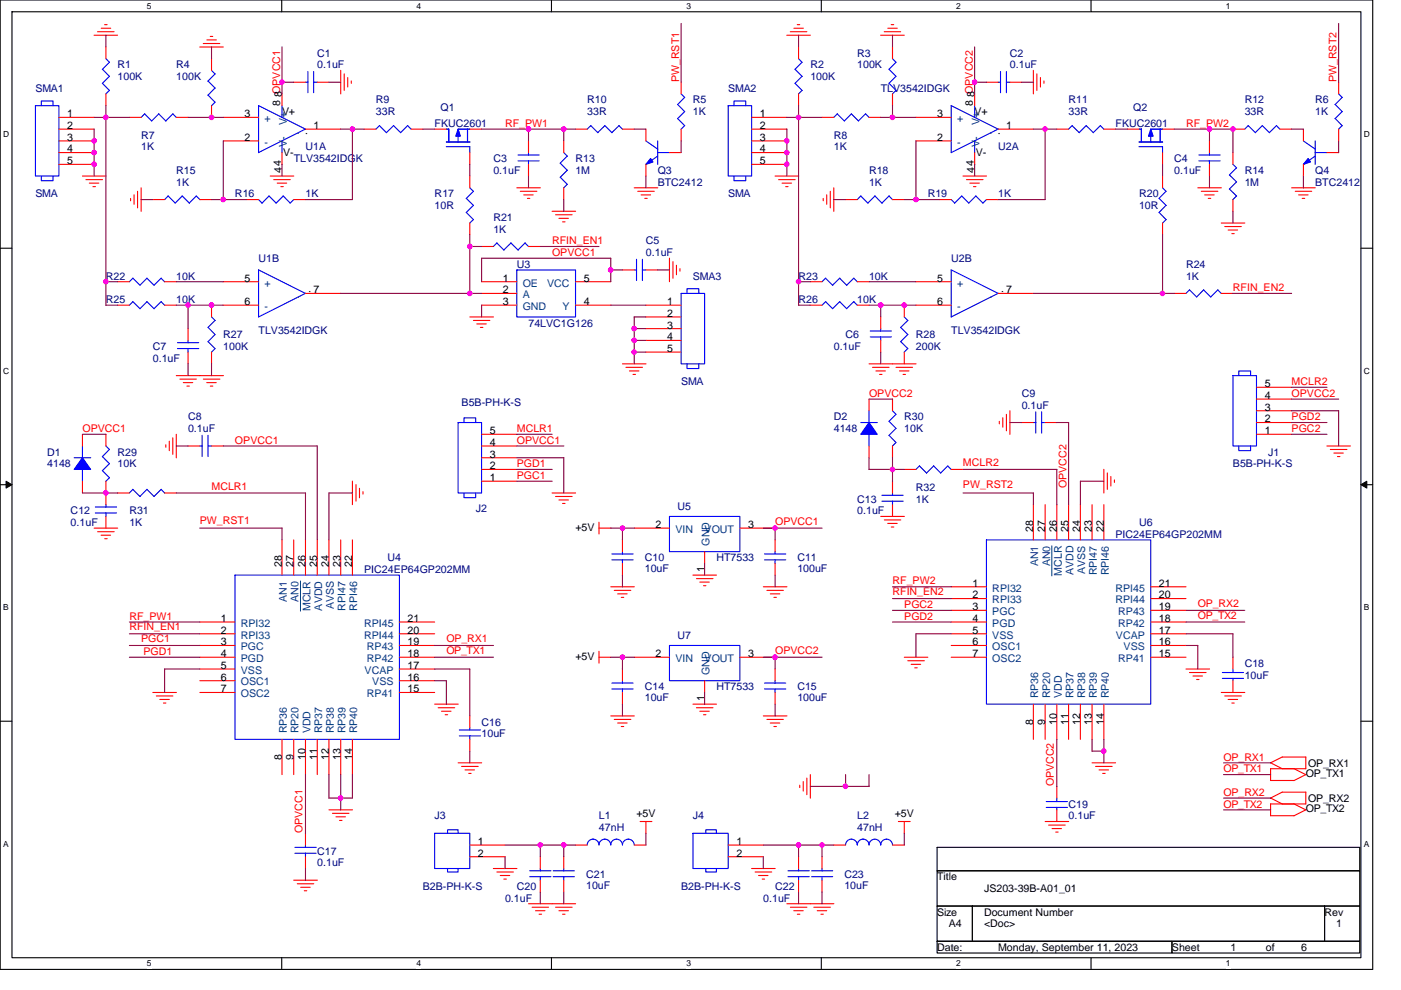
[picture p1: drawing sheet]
<svg xmlns="http://www.w3.org/2000/svg" width="297mm" height="210mm" viewBox="0 0 297 210" stroke-linecap="round" stroke-linejoin="round" font-family="sans-serif">
<path d="M0 0h291v205.6h-291zM2.5 2.5h286v200.6h-286z" fill="none" stroke="#000" stroke-width=".23"/>
<g fill="#fff">
<path d="M31.1 .3h1v1.9h-1z"/>
<path d="M31.1 203.4h1v2h-1z"/>
</g>
<path d="M59.7 0v2.5M59.7 203.1v2.5" fill="none" stroke="#000" stroke-width=".23"/>
<g fill="#fff">
<path d="M88.3 .3h1v1.9h-1z"/>
<path d="M88.3 203.4h1v2h-1z"/>
</g>
<path d="M116.9 0v2.5M116.9 203.1v2.5" fill="none" stroke="#000" stroke-width=".23"/>
<g fill="#fff">
<path d="M145.5 .3h1v1.9h-1z"/>
<path d="M145.5 203.4h1v2h-1z"/>
</g>
<path d="M174.1 0v2.5M174.1 203.1v2.5" fill="none" stroke="#000" stroke-width=".23"/>
<g fill="#fff">
<path d="M202.7 .3h1v1.9h-1z"/>
<path d="M202.7 203.4h1v2h-1z"/>
</g>
<path d="M231.3 0v2.5M231.3 203.1v2.5" fill="none" stroke="#000" stroke-width=".23"/>
<g fill="#fff">
<path d="M259.9 .3h1v1.9h-1z"/>
<path d="M259.9 203.4h1v2h-1z"/>
<path d="M.7 27.6h1.3v1.9h-1.3z"/>
<path d="M289.2 27.6h1.3v1.9h-1.3z"/>
<path d="M.7 77.7h1.3v2h-1.3z"/>
<path d="M289.2 77.7h1.3v2h-1.3z"/>
</g>
<path d="M0 52.6h2.5M288.5 52.6h2.5" fill="none" stroke="#000" stroke-width=".23"/>
<g fill="#fff">
<path d="M.7 127.9h1.2v2h-1.2z"/>
<path d="M289.2 127.9h1.2v2h-1.2z"/>
</g>
<path d="M0 102.8h2.5M288.5 102.8h2.5" fill="none" stroke="#000" stroke-width=".23"/>
<path d="M1.3 102.1l1.2 .7-1.2 .7zM288.5 102.8l1.3-.7v1.4z" fill="#000" stroke="#000" stroke-width=".21"/>
<g fill="#fff">
<path d="M.7 178h1.2v2h-1.2z"/>
<path d="M289.2 178h1.2v2h-1.2z"/>
</g>
<path d="M0 153h2.5M288.5 153h2.5M198.7 179.7h89.6v5h-89.6zM198.7 184.7h89.6v7.5h-89.6zM198.7 192.2h7.5v7.4h-7.5zM198.7 199.6h49.8v2.5h-49.8zM206.2 192.2h74.6v7.4h-74.6zM248.5 199.6h39.8v2.5h-39.8zM280.8 192.2h7.5v7.4h-7.5z" fill="none" stroke="#000" stroke-width=".23"/>
<g fill="none" stroke="#f00" stroke-width=".23">
<path d="M19.9 7.5h5M20.7 6.7h3.5M21.5 6h2M22.2 5.2h.5M22.5 10v2.4M22.5 19.9v2.5M42.4 10h4.9M43.1 9.2h3.5M43.9 8.5h2M44.6 7.7h.5M44.8 12.4v2.5M59.8 19.9v2.5"/>
<path d="M62.3 17.4h2.5M67.3 17.4h2.4M72.2 14.9v5M73 15.7v3.5M73.7 16.4v2.1M74.5 17.2v.5M144.4 17.4v2.5M166.8 7.5h5M167.6 6.7h3.5M168.3 6h2M169 5.2h.6M169.3 10v2.4"/>
<path d="M169.3 19.9v2.5M186.7 7.5h5M187.5 6.7h3.5M188.2 6h2M189 5.2h.5M189.2 10v2.4M189.2 19.9v2.5M206.6 19.9v2.5M209.1 17.4h2.5M214.1 17.4h2.5M219.1 14.9v5M219.8 15.7v3.5"/>
<path d="M220.6 16.4v2.1M221.3 17.2v.5M283.8 17.4v2.5M12.5 32.4h7.5M12.5 27.4h7.5M12.5 29.9h7.5M12.5 24.9h7.5M12.5 34.9h7.5M17.5 37.3h5M18.2 38.1h3.5M18.9 38.8h2.1M19.7 39.6h.5"/>
<path d="M27.4 24.9h2.5M29.9 39.8v5M37.4 24.9h2.5M44.8 22.4v2.5M47.3 29.9h7.5M47.3 24.9h7.5M57.3 37.3h5M58 38.1h3.5M58.8 38.8h2M59.5 39.6h.6M59.8 32.4v2.5M64.8 27.4h7.4"/>
<path d="M77.2 27.4h2.5M87.2 27.4h2.5M92.2 27.4h2.4M99.6 32.4v2.5M99.6 37.3v2.5M99.6 27.4h2.5M109.6 39.8h5M112.1 29.9v2.5M112.1 34.9v2.4M119.5 29.9v2.5M119.5 39.8v2.5M122 27.4h2.5"/>
<path d="M132 27.4h2.5M134.5 39.8h5M136.9 27.4v2.5M136.9 34.9v2.4M141.9 32.4h2.5M144.4 27.4v2.5M159.4 32.4h7.4M159.4 27.4h7.4M159.4 29.9h7.4M159.4 24.9h7.4M159.4 34.9h7.4M164.3 37.3h5"/>
<path d="M165.1 38.1h3.5M165.8 38.8h2M166.6 39.6h.5M174.3 24.9h2.5M176.8 39.8v5M184.3 24.9h2.4M194.2 29.9h7.5M194.2 24.9h7.5M204.2 37.3h5M204.9 38.1h3.5M205.6 38.8h2M206.4 39.6h.5"/>
<path d="M206.6 32.4v2.5M211.6 27.4h7.5M224.1 27.4h2.5M234 27.4h2.5M239 27.4h2.5M246.5 32.4v2.5M246.5 37.3v2.5M246.5 27.4h2.5M254 39.8h4.9M256.4 29.9v2.5M256.4 34.9v2.4M261.4 27.4h2.5"/>
<path d="M261.4 32.4v2.5M271.4 27.4h2.5M273.9 39.8h5M276.3 27.4v2.5M276.3 34.9v2.4M281.3 32.4h2.5M283.8 27.4v2.5M24.9 59.8h2.5M27.7 42.1v.5M28.4 41.3v2M29.2 40.6v3.5M32.4 42.3h2.5"/>
<path d="M34.9 59.8h2.5M42.4 42.3h2.4M47.3 59.8h7.5M52.3 42.3h2.5M62.3 42.3h2.5M99.6 47.3v2.5M102.1 59.8h7.5M102.1 52.3h2.5M110.3 40.6h3.5M111 41.3h2M111.8 42.1h.5M112.1 52.3h2.5"/>
<path d="M117 44.8h5M117.8 45.6h3.5M118.5 46.3h2M119.3 47.1h.5M122 59.8h7.5M132 57.3h2.5M135.2 40.6h3.5M135.9 41.3h2M136.7 42.1h.5M136.9 57.3h2.5M141.9 54.8v5M142.7 55.5v3.5"/>
<path d="M143.4 56.3v2M144.2 57v.5M171.8 59.8h2.5M174.5 42.1v.5M175.3 41.3v2M176 40.6v3.5M179.3 42.3h2.5M181.8 59.8h2.5M189.2 42.3h2.5M194.2 59.8h7.5M199.2 42.3h2.5M209.1 42.3h2.5"/>
<path d="M246.5 47.3v2.5M254.7 40.6h3.5M255.4 41.3h2M256.2 42.1h.5M258.9 47.3h5M259.7 48h3.5M260.4 48.8h2M261.2 49.6h.5M261.4 42.3v2.5M274.6 40.6h3.5M275.3 41.3h2M276.1 42.1h.5"/>
<path d="M24.9 64.7h2.5M34.9 64.7h2.5M39.9 69.7v2.5M39.9 74.7v2.5M44.8 64.7v2.5M44.8 74.7v2.5M47.3 64.7h7.5M47.4 79.7h-10M64.8 62.2h7.4M99.6 67.2h5M100.4 68h3.5M101.1 68.7h2"/>
<path d="M101.9 69.4h.5M102.1 62.2h7.5M102.1 64.7h7.5M122 64.7h7.5M132 77.2h5M132.7 77.9h3.5M133.5 78.7h2M134.2 79.4h.5M136.9 67.2h7.5M136.9 64.7h7.5M136.9 69.7h7.5M136.9 72.2h7.5"/>
<path d="M136.9 74.7h7.5M171.8 64.7h2.5M181.8 64.7h2.5M185 77.9h3.5M185.7 78.7h2M186.5 79.4h.5M186.7 67.2v2.5M186.7 72.2v2.5M190 77.9h3.5M190.7 78.7h2M191.5 79.4h.5M191.7 64.7v2.5"/>
<path d="M191.7 74.7v2.5M194.2 64.7h7.5M194.2 77.2h-9.9M211.6 62.2h7.5M249 62.2h2.5M258.9 62.2h2.5M17.5 92.1v2.5M22.5 92.1v2.5M35.2 94.3v.6M35.9 93.6v2M36.6 92.9v3.5M37.4 92.1v5"/>
<path d="M38.1 80.4h3.5M38.9 81.2h2M39.6 81.9h.5M39.9 94.6h2.5M43.1 80.4h3.5M43.8 81.2h2M44.6 81.9h.5M44.8 94.6h2.5M102.1 94.6h7.5M102.1 99.6h7.5M102.1 97.1h7.5M102.1 92.1h7.5"/>
<path d="M184.3 84.6v2.5M184.3 94.6v2.5M189.2 84.6v2.5M189.2 94.6v2.5M191.7 99.6h2.5M201.7 99.6h2.5M211.9 89.4v.5M212.6 88.6v2M213.4 87.9v3.5M214.1 87.1v5M216.6 89.6h2.5M221.6 89.6h2.5"/>
<path d="M234 99.5v5.1M266.4 89.6h7.5M266.4 92.1h7.5M266.4 87.1h7.5M266.4 84.6h7.5M266.4 82.1h7.5M281.3 94.6h5M282.1 95.3h3.5M282.8 96.1h2M283.6 96.8h.5M17.5 102.1v2.5M20 112h5"/>
<path d="M20.7 112.8h3.5M21.4 113.5h2M22.2 114.3h.5M22.5 102.1v4.9M22.5 109.5v2.5M24.9 104.6h2.5M34.9 104.6h2.5M59.8 114.5v7.5M62.3 114.5v7.5M64.8 114.5v7.5M67.3 114.5v7.5M69.7 114.5v7.5"/>
<path d="M72.2 114.5v7.5M74.7 102v5M74.7 114.5v7.5M75.5 102.8v3.5M76.2 103.6v2M77 104.3v.5M102.1 102.1h7.5M117 104.6h5M117.8 105.3h3.5M118.5 106h2M119.3 106.8h.5M127 112h2.5"/>
<path d="M127 110.8v2.5M132 114.5v2.5M132 119.5v2.5M134.5 112h7.4M149.4 117v2.5M156.9 112h7.4M164.3 114.5v2.5M164.3 119.5v2.5M186.7 109.5h5M187.5 110.3h3.5M188.2 111h2M189 111.8h.5"/>
<path d="M189.2 102.1v2.5M189.2 107v2.5M219.1 107v7.5M221.6 107v7.5M224.1 107v7.5M226.6 107v7.5M229.1 107v7.5M231.5 107v7.5M234 107v7.5M234.8 100.3v3.5M235.5 101.1v2M236.3 101.8v.5"/>
<path d="M42.4 139.4h7.4M42.4 131.9h7.4M42.4 134.4h7.4M42.4 136.9h7.4M84.7 139.4h7.5M84.7 131.9h7.5M84.7 134.4h7.5M84.7 136.9h7.5M127 138.1v2.6M127 139.4h2.5M129.5 124.5h5M130.2 125.2h3.5"/>
<path d="M131 126h2M131.7 126.7h.5M134.5 139.4h7.4M146.9 122h5M147.7 122.7h3.5M148.4 123.5h2M149.2 124.2h.5M156.9 139.4h7.4M161.8 124.5h5.1M162.6 125.2h3.5M163.3 126h2M164.1 126.7h.5"/>
<path d="M191.7 139.4h5M201.7 124.5h7.4M201.7 139.4h7.4M201.7 127h7.4M201.7 129.5h7.4M201.7 131.9h7.4M201.7 134.4h7.4M201.7 136.9h7.4M244 124.5h7.5M244 139.4h7.5M244 127h7.5M244 129.5h7.5"/>
<path d="M244 131.9h7.5M244 134.4h7.5M244 136.9h7.5M261.4 139.4v2.5M32.4 146.9h5M33.1 147.6h3.6M33.9 148.4h2M34.6 149.1h.6M42.4 141.9h7.4M42.4 146.9h7.4M42.4 144.4h7.4M59.8 156.8v7.5"/>
<path d="M62.3 156.8v7.5M64.8 156.8v7.5M67.3 156.8v7.5M69.7 156.8v7.5M72.2 156.8v7.5M74.7 156.8v7.5M84.7 141.9h7.5M84.7 146.9h7.5M84.7 144.4h7.5M92.2 149.4h5M92.9 150.1h3.5M93.6 150.9h2"/>
<path d="M94.4 151.6h.5M99.6 151.8v2.5M99.6 156.8v2.5M129.5 151.8h5M130.2 152.6h3.5M131 153.4h2M131.7 154.1h.5M132 141.9v2.5M132 146.9v2.5M146.9 149.4h5M147.7 150.1h3.5M148.4 150.9h2"/>
<path d="M149.2 151.6h.5M149.4 144.4v2.5M161.8 151.8h5.1M162.6 152.6h3.5M163.3 153.4h2M164.1 154.1h.5M164.3 141.9v2.5M164.3 146.9v2.5M192.5 140.1h3.5M193.2 140.9h2M193.9 141.6h.6M219.1 149.4v7.4"/>
<path d="M221.6 149.4v7.4M224.1 149.4v7.4M226.6 149.4v7.4M229.1 149.4v7.4M231.5 149.4v7.4M234 149.4v7.4M251.5 141.9h5M252.2 142.6h3.5M252.9 143.4h2M253.7 144.1h.5M258.9 146.9h5M259.7 147.6h3.5"/>
<path d="M260.4 148.4h2M261.2 149.1h.5M261.4 144.4v2.5M64.8 176.7v2.5M69.7 171.8h5M70.5 172.5h3.5M71.2 173.2h2M72 174h.5M97.1 161.8h5M97.9 162.6h3.5M98.6 163.3h2M99.4 164h.5"/>
<path d="M99.6 179.2h7.5M122 179.2h2.5M134.5 179.2h2.4M135.7 174.2h2.5M136.9 174.2v2.6M154.4 179.2h7.4M169.6 166.5v.5M170.3 165.8v2M171.1 165v3.6M171.8 164.3v5M176.8 179.2h2.5M189.2 179.2h2.5"/>
<path d="M190.5 174.2h2.5M191.7 174.2v2.6M221.6 174.2h5M222.3 175h3.5M223.1 175.7h2M223.8 176.5h.5M224.1 166.8v2.5M224.1 171.8v2.4M231.5 161.8h5M232.3 162.6h3.5M233 163.3h2M233.8 164h.5"/>
<path d="M269.4 161.8l2.5 1.2M274.4 163l2.5 1.3M274.4 170.5l2.5 1.3M276.9 168v2.5h-7.5v2.5h5M276.9 160.6v2.5l-7.5-.1v2.5h5M276.9 164.3l-2.6 1.3M276.9 171.8l-2.6 1.2M276.9 168h-5l-2.5 1.3 2.5 1.2M276.9 160.6l-5-.1-2.5 1.3M62.3 186.7h5M63 187.5h3.5M63.8 188.2h2"/>
<path d="M64.5 188.9h.5M64.8 181.7v2.5M99.6 181.7h7.5M104.6 184.2h5M105.3 185h3.6M106.1 185.7h2M106.8 186.5h.6M112.1 191.7h9.9M112.8 192.4h3.5M113.5 193.2h2M114.3 193.9h.5M114.6 181.7v2.5"/>
<path d="M114.6 186.7v2.5M117.8 192.4h3.5M118.5 193.2h2M119.3 193.9h.5M119.5 181.7v2.5M119.5 186.7v2.5M154.4 181.7h7.4M159.4 184.2h5M160.1 185h3.5M160.8 185.7h2M161.6 186.5h.5M167.6 192.4h3.5"/>
<path d="M168.3 193.2h2M169.1 193.9h.5M169.3 181.7v2.5M169.3 186.7v2.5M172.5 192.4h3.6M173.3 193.2h2M174.1 193.9h.5M174.3 181.7v2.5M174.3 186.7v2.5M176.8 191.7h-10"/>
</g>
<g fill="none" stroke="#00f" stroke-width=".23">
<path d="M21.7 14.7l1.5 1.5M21.7 17.7l1.5 1.5-.8 .7M22.5 12.4l.7 .8M23.2 13.2l-1.5 1.5M23.2 16.2l-1.5 1.5M44.1 17.2l1.5 1.5M44.8 14.9l.8 .8M45.6 15.7l-1.5 1.5M45.6 18.7l-1.5 1.5 1.5 1.5M64.8 17.4h.5M65.3 15.2v4.5M66.5 17.4h.8"/>
<path d="M66.5 15.2v4.5M144.4 19.9l.8 .8-1.5 1.5M168.6 14.7l1.5 1.5M168.6 17.7l1.5 1.5M169.3 12.4l.8 .8M170 13.2l-1.5 1.5M170 16.2l-1.5 1.5M170 19.2l-.7 .7M188.5 14.7l1.5 1.5M188.5 17.7l1.5 1.5-.8 .7M189.2 12.4l.8 .8M190 13.2l-1.5 1.5"/>
<path d="M190 16.2l-1.5 1.5M211.6 17.4h.5M212.1 15.2v4.5M213.4 17.4h.7M213.4 15.2v4.5M283.8 19.9l.8 .8-1.5 1.5M7.5 22.4h5v14.9h-5zM8.8 37.3v1h2.5v-1M8.8 22.4v-1h2.5v1M30.7 24.1l-.8 .8M33.7 24.2l1.5 1.5M33.7 24.1l-1.5 1.6-1.5-1.5"/>
<path d="M36.6 24.2l.8 .7M36.7 24.1l-1.5 1.6M45.6 21.7l-.8 .7M54.8 22.4l10 5M54.8 22.4v10l10-5M59.8 22.4v2.5M59.8 29.9v2.5M80.5 26.6l-.8 .8M83.4 26.6l1.6 1.6M83.5 26.6l-1.5 1.6-1.5-1.6M86.4 26.6l.8 .8M86.4 26.6l-1.5 1.5"/>
<path d="M94.6 31.1h5v1.3M94.6 30.1h5M94.6 27.4h.6l-.1 2.7M97.1 27.4h2.5M97.1 28.6v1.5M99.1 27.4v2.7M99.6 39.8l.8 .8-1.6 1.5 1.6 1.5-1.6 1.5M109.8 34.1h4.5M109.8 32.9h4.5M112.1 32.4v.5M112.1 34.1v.8M118.8 37.6l1.5 1.5-.8 .8"/>
<path d="M119.5 32.4l.8 .7-1.5 1.5 1.5 1.5M120.3 36.1l-1.5 1.5M125.3 26.6l1.5 1.6M125.3 26.6l-.8 .8M128.2 26.6l1.5 1.6M128.3 26.6l-1.6 1.5M131.2 26.6l.8 .8M131.3 26.6l-1.6 1.5M136.9 29.9l2.6 1.7M139.4 32.4h2.6M139.4 33.1l-2.5 1.8M139.4 29.9v5"/>
<path d="M143.7 22.2l1.5 1.5M143.7 25.1l1.5 1.6-.8 .7M145.2 23.7l-1.5 1.5M154.4 22.4h5v14.9h-5zM155.6 22.4v-1h2.5v1M155.6 37.3v1h2.5v-1M177.5 24.1l-.7 .8M180.5 24.1l-1.5 1.6-1.5-1.5M183.5 24.2l.8 .7M183.5 24.1l-1.5 1.6-1.5-1.5M201.7 22.4l9.9 5M201.7 22.4v10l9.9-5"/>
<path d="M206.6 22.4v2.5M206.6 29.9v2.5M227.3 26.6l-.7 .8M230.3 26.6l-1.5 1.6-1.5-1.6M233.3 26.6l.8 .8M233.3 26.6l-1.5 1.6-1.5-1.6M241.5 31.1h5v1.3M241.5 30.1h5M241.5 27.4h.5v2.7M244 27.4h2.5M244 28.6v1.5M246 27.4v2.7"/>
<path d="M246.5 39.8l.7 .8M254.2 34.1h4.5M254.2 32.9h4.5M256.4 32.4v.5M256.4 34.1v.8M260.7 37.1l1.5 1.5-1.6 1.5M261.4 34.9l.8 .7-1.6 1.5M264.6 26.6l1.6 1.6M264.7 26.6l-.8 .8M267.6 26.6l1.6 1.6M267.6 26.6l-1.5 1.5M270.6 26.6l.8 .8"/>
<path d="M270.7 26.6l-1.6 1.5M276.3 29.9l2.6 1.7M278.8 33.1l-2.5 1.8M278.8 29.9v5M278.8 32.4h2.5M283.1 22.2l1.5 1.5M283.1 25.1l1.5 1.6-.8 .7M284.6 23.7l-1.5 1.5M28.2 59l1.5 1.5M28.2 59l-.8 .8M34.2 59l.7 .8M34.2 59l-1.5 1.5"/>
<path d="M35.6 41.6l1.6 1.5 1.4-1.5 1.5 1.5 1.5-1.5 .8 .8M35.7 41.6l-.8 .7M54.8 42.3l.7 .8 1.5-1.5 1.5 1.5M60 41.6l1.5 1.5M60 41.6l-1.5 1.5M62.3 42.3l-.8 .8M98.9 45.1l1.5 1.5-.8 .7M105.3 51.5l1.5 1.5M105.4 51.5l-.8 .8M106.8 53l1.5-1.5 1.6 1.5M109.6 57.3h12.4v9.9h-12.4zM112.1 52.3l-.8-.8-1.5 1.5"/>
<path d="M134.5 57.3h.5M135 55v4.5M136.2 57.3h.7M136.2 55v4.5M175 59l1.5 1.5M175.1 59l-.8 .8M181.8 42.3l.7-.7 1.5 1.5M181.8 59.8l-.8-.8-1.5 1.5M189.2 42.4l-.7-.8-1.5 1.5-1.5-1.5-1.5 1.5M201.7 42.3l.7 .8M201.7 57.2l9.9 5M201.7 57.3v9.9"/>
<path d="M208.4 43.1l-1.5-1.5-1.5 1.5-1.5-1.5-1.5 1.5M209.1 42.3l-.7 .8M245.7 45.1l1.5 1.5M247.2 40.6l-1.5 1.5 1.5 1.5M247.2 43.6l-1.5 1.5M247.2 46.6l-.7 .7M260.7 40.1l1.5 1.5M262.2 41.6l-.8 .8M28.2 64l1.5 1.5M28.2 64l-.8 .7M29.7 60.5l1.5-1.5 1.5 1.5M29.7 65.5l1.5-1.5 1.5 1.5"/>
<path d="M34.2 64l.7 .7M34.2 64l-1.5 1.5M37.6 73.9h4.5M37.6 72.7h4.5M39.9 72.2v.5M39.9 73.9v.8M44.1 69.4l1.5 1.6M44.8 67.2l.8 .8M45.6 68l-1.5 1.5M45.6 71l-1.5 1.5 1.5 1.5M45.6 73.9l-.8 .8M54.8 67.2l10-5-10-4.9v9.9"/>
<path d="M144.4 62.2h5v15h-5zM145.7 77.2v1h2.5v-1M145.7 62.2v-1h2.5v1M175 64l1.5 1.5M175.1 64l-.8 .7M176.5 60.5l1.6-1.5 1.4 1.5M176.5 65.5l1.6-1.5 1.4 1.5M181.8 64.7l-.8-.7-1.5 1.5M184.5 71.5h4.5M184.5 70.2h4.5M186.7 69.7v.5M186.7 71.4v.8"/>
<path d="M191 69.4l1.5 1.6-1.6 1.5M191 72.5l1.5 1.5-.8 .7M191.7 67.2l.8 .8M192.5 68l-1.6 1.5M211.6 62.2l-9.9 5M251.5 62.2l.7-.7 1.5 1.5M255.2 61.5l1.5 1.5M255.2 61.5l-1.5 1.5M258.9 62.3l-.7-.8-1.5 1.5M261.4 79.7h5v14.9h-5zM262.7 79.7v-1h2.5v1M15.7 97.1h3.5"/>
<path d="M17.5 94.6v2.5M17.5 99.5v2.6M21.7 96.8l1.5 1.6M21.7 99.8l1.5 1.5-.8 .8M22.5 94.6l.7 .8-1.5 1.5M23.2 98.3l-1.5 1.5M42.4 94.6h.5M42.9 92.3v4.5M44.1 94.6h.7M44.1 92.3v4.5M97.1 89.6h5v15h-5zM98.4 89.6v-1h2.5v1"/>
<path d="M182.5 89.6h3.5M184.3 87.1v2.5M184.3 92.1v2.5M188.5 92.4l1.5 1.5-.8 .7M189.2 87.1l.8 .8-1.5 1.5 1.5 1.5M190 90.9l-1.5 1.5M194.2 99.6l.8-.8 1.5 1.6M201.7 99.6l-.7-.8-1.6 1.5M219.1 89.6h.5M219.6 87.4v4.5M220.8 89.6h.8M220.8 87.4v4.5"/>
<path d="M262.7 94.6v1h2.5v-1M20.2 108.8h4.5M20.2 107.5h4.5M22.5 107v.6M22.5 108.8v.7M28.2 103.8l1.5 1.5 1.5-1.5 1.5 1.5M28.2 103.8l-.8 .8M34.2 103.8l.7 .8M34.2 103.8l-1.5 1.5M98.4 104.6v1h2.5v-1M129.7 118.7h4.5M129.7 117.5h4.5"/>
<path d="M132 117v.5M132 118.7v.8M141.9 109.5h15v7.5h-15zM162.1 118.7h4.5M162.1 117.5h4.5M164.3 117v.5M164.3 118.7v.8M187 106.3h4.5M187 105.1h4.5M189.2 104.6v.5M189.2 106.3v.7M196.4 100.3l1.6-1.5 1.4 1.6"/>
<path d="M209.1 114.5h34.9v34.9h-34.9zM49.8 122h34.9v34.8h-34.9zM141.9 136.9h15v7.5h-15zM97.4 156.1h4.5M97.4 154.8h4.5M99.6 154.3v.6M99.6 156.1v.7M129.7 146.1h4.5M129.7 144.9h4.5M132 144.4v.5M132 146.1v.8M162.1 146.1h4.5"/>
<path d="M162.1 144.9h4.5M164.3 144.4v.5M164.3 146.1v.8M259.2 142.6h4.4M259.2 143.9h4.4M261.4 141.9v.8M261.4 143.9v.5M62.5 179.7h4.5M64.8 179.2v.5M92.2 176.7h7.4v7.5h-7.4zM94.9 176.7v-.7h2.2v.7M124.5 179.2a1.23 1.23 0 0 1 1.2-1.2 1.25 1.25 0 0 1 1.3 1.2 1.23 1.23 0 0 1 1.2-1.2 1.25 1.25 0 0 1 1.3 1.2 1.24 1.24 0 0 1 1.2-1.2 1.24 1.24 0 0 1 1.3 1.2 1.23 1.23 0 0 1 1.2-1.2 1.25 1.25 0 0 1 1.3 1.2"/>
<path d="M146.9 176.7h7.5v7.5h-7.5zM149.6 176.7v-.7h2.3v.7M179.3 179.2a1.24 1.24 0 0 1 1.2-1.2 1.24 1.24 0 0 1 1.3 1.2 1.23 1.23 0 0 1 1.2-1.2 1.25 1.25 0 0 1 1.3 1.2 1.24 1.24 0 0 1 1.2-1.2 1.24 1.24 0 0 1 1.2 1.2 1.23 1.23 0 0 1 1.3-1.2 1.25 1.25 0 0 1 1.2 1.2M221.8 170h4.5M221.8 171.3h4.5M224.1 169.3v.7M224.1 171.2v.6M62.5 181h4.5M64.8 181v.7M94.9 184.2v.8h2.2v-.8M112.3 185.9h4.5M112.3 184.7h4.5"/>
<path d="M114.6 184.2v.5M114.6 185.9v.8M117.3 185.9h4.5M117.3 184.7h4.5M119.5 184.2v.5M119.5 185.9v.8M149.6 184.2v.8h2.3v-.8M167.1 185.9h4.5M167.1 184.7h4.5M169.3 184.2v.5M169.3 185.9v.8M172.1 185.9h4.4"/>
<path d="M172.1 184.7h4.4M174.3 184.2v.5M174.3 185.9v.8"/>
</g>
<g fill="#00f" stroke="#00f" stroke-width=".23">
<path d="M277.3 33.6l.6 .8-1.6 .5z" fill-rule="evenodd"/>
<path d="M17.5 97.1l1.7 2.5h-3.5z" fill-rule="evenodd"/>
<path d="M244 27.4l.5 1.5h-1z" fill-rule="evenodd"/>
<path d="M184.3 89.6l1.7 2.5h-3.5z" fill-rule="evenodd"/>
<path d="M137.9 33.6l.5 .8-1.5 .5z" fill-rule="evenodd"/>
<path d="M97.1 27.4l.5 1.5h-1z" fill-rule="evenodd"/>
</g>
<path d="M223 115.8v6.4M63.7 123.2v6.4" fill="none" stroke="#004080" stroke-width=".21"/>
<g fill="none" stroke="#800040" stroke-width=".23">
<path d="M22.5 7.5v2.5M44.8 9.9v2.5M59.8 17.4h2.5M59.8 9.9v10M69.7 17.4h2.5M144.4 5v12.4M169.3 7.5v2.5M189.2 7.5v2.5M206.6 17.4h2.5M206.6 9.9v10M216.6 17.4h2.5M283.8 5v12.4"/>
<path d="M19.9 24.9h7.5M20 27.4v9.9M22.5 22.4v42.3M39.9 24.9h7.4M47.3 29.9v12.4M59.8 34.8v2.5M72.2 27.4h5M74.7 27.4v14.9h-10M89.6 27.4h2.6M99.6 34.8v2.5M102.1 27.4h19.9M112.1 27.4v2.5"/>
<path d="M112.1 37.3v2.5M119.5 27.4v2.5M134.4 27.4h2.5M136.9 37.3v2.5M144.4 29.9v2.5M166.8 24.9h7.5M166.8 27.4v9.9M169.3 22.4v42.3h2.5M186.7 24.9h7.5M189.2 22.4v2.5M194.2 29.9v12.4M206.6 34.8v2.5"/>
<path d="M219.1 27.4h5M221.6 27.4v14.9h-10M236.5 27.4h2.5M246.5 34.8v2.5M248.9 27.4h12.5M256.4 37.3v2.5M256.4 27.4v2.5M261.4 27.4v5M273.8 27.4h2.5M276.3 37.3v2.6M283.8 29.9v2.5M22.4 59.8h2.5"/>
<path d="M29.9 42.3h2.5M37.4 59.8h10M44.8 42.3h7.5M99.6 52.3h2.5M99.6 49.8v12.4M102.1 59.8v-5h27.4v5M114.5 52.3h12.5M119.5 42.3v2.5M129.5 57.3h2.5M139.4 57.3h2.5M169.3 59.8h2.5M176.8 42.3h2.5"/>
<path d="M184.3 59.8h9.9M191.7 42.3h7.5M246.5 49.8v12.4M261.4 44.8v2.5M22.4 64.7h2.5M37.4 64.7h9.9M39.9 64.7v5M39.9 77.2v2.5M44.8 77.2v2.5M72.2 62.2h29.9M102.1 64.7v2.5M129.5 64.7h7.4"/>
<path d="M134.4 74.7h2.5M134.4 69.7h2.5M134.4 72.2h2.5M136.9 67.2h-2.5l.1 10M184.3 64.7h9.9M186.7 64.7v2.5M186.7 74.7v2.5M219.1 62.2h29.9M261.4 62.2h12.5M17.5 92.1h5M37.4 94.6h2.5M47.3 94.6h20v19.9"/>
<path d="M109.6 97.1h9.9v7.5M109.6 92.1h7.5M109.6 94.6h9.9M109.6 99.6h7.5M184.3 99.6h7.4M184.3 97.1v2.5M184.3 84.6h4.9M189.2 97.1v5M204.2 99.6h19.9M214.1 89.6h2.5M224.1 89.6h2.5M224.1 99.6v7.5"/>
<path d="M226.6 89.6v17.5M273.9 92.1h7.4M273.9 82.1h7.4M273.9 84.6h9.9M273.9 87.1h9.9v7.5M273.9 89.6h7.4M17.5 104.6h7.5M37.4 104.6h27.4v9.9M42.4 112h17.4v2.5M74.7 104.6h-5v9.9M109.6 102.1h7.5M129.5 112h5"/>
<path d="M132 112v2.5M149.4 119.5v2.5M164.3 112v2.5M174.3 112h-12.5M204.2 104.6h14.9M219.1 104.6v2.5M229.1 102.1h5M229.1 102v5M27.4 139.4h15M27.4 136.9h15M27.4 134.4h15M27.4 131.9h15"/>
<path d="M92.2 136.9h12.4M92.2 139.4h12.4M132 122v2.5M132 139.4v2.5M134.5 139.4h-5M164.3 139.4v2.5M164.3 122v2.5M174.3 139.4h-12.5M189.2 131.9h12.5M189.2 127h12.5M189.2 129.5h12.5M189.2 124.5h12.5"/>
<path d="M194.2 134.4h7.5M194.2 134.4v5M251.4 134.4h10v5M251.4 136.9h2.6M251.5 129.5h12.4M251.5 131.9h12.4M254 136.9v5M42.4 141.9h-7.5v5M92.1 141.9h7.5v10M92.2 144.4h2.5M94.6 144.4v5M99.6 159.3v2.5"/>
<path d="M132 149.4v2.5M149.4 146.9v2.5M164.3 149.4v2.5M224.1 156.8v10M231.5 156.8v2.5h2.5M234 156.8v5M64.8 164.3v12.5M69.7 164.3v5M72.2 164.3v7.5M74.7 164.3v5h-5M114.6 179.2v2.5M119.5 179.2v2.5"/>
<path d="M122 179.2h-14.9M136.9 176.7v2.6M169.3 179.2v2.5M174.3 179.2v2.5M176.8 179.2h-15M179.3 164.3v2.5M184.3 164.3v2.5M184.3 166.8h-12.5M191.7 176.7v2.6M259.4 161.8h10M259.4 164.3h10M259.4 169.3h10"/>
<path d="M259.4 171.8h10M64.8 184.2v2.5M107.1 181.7v2.5M114.6 189.2v2.5M119.5 189.2v2.5M161.8 181.7v2.5M169.3 189.2v2.5M174.3 189.2v2.5"/>
</g>
<g fill="#f0f" stroke="#f0f" stroke-width=".23">
<circle cx="22.4" cy="59.7" r=".49"/>
<circle cx="22.4" cy="24.9" r=".49"/>
<circle cx="44.8" cy="24.9" r=".49"/>
<circle cx="74.7" cy="27.4" r=".49"/>
<circle cx="112" cy="27.4" r=".49"/>
<circle cx="20" cy="32.4" r=".49"/>
<circle cx="20" cy="34.8" r=".49"/>
<circle cx="47.3" cy="42.3" r=".49"/>
<circle cx="99.6" cy="52.3" r=".49"/>
<circle cx="99.6" cy="62.2" r=".49"/>
<circle cx="39.9" cy="64.7" r=".5"/>
<circle cx="134.4" cy="72.2" r=".49"/>
<circle cx="134.4" cy="74.7" r=".49"/>
<circle cx="132" cy="112" r=".49"/>
<circle cx="22.4" cy="104.5" r=".49"/>
<circle cx="206.6" cy="17.4" r=".49"/>
<circle cx="169.3" cy="59.7" r=".49"/>
<circle cx="169.3" cy="24.9" r=".49"/>
<circle cx="189.2" cy="24.9" r=".49"/>
<circle cx="221.6" cy="27.4" r=".49"/>
<circle cx="256.4" cy="27.4" r=".49"/>
<circle cx="261.4" cy="27.4" r=".49"/>
<circle cx="166.8" cy="32.4" r=".49"/>
<circle cx="194.2" cy="42.3" r=".49"/>
<circle cx="246.5" cy="62.2" r=".49"/>
<circle cx="132" cy="139.4" r=".49"/>
<circle cx="114.5" cy="179.2" r=".49"/>
<circle cx="169.3" cy="179.2" r=".49"/>
<circle cx="44.8" cy="64.7" r=".49"/>
<circle cx="186.7" cy="64.7" r=".49"/>
<circle cx="191.7" cy="64.7" r=".49"/>
<circle cx="59.8" cy="17.4" r=".49"/>
<circle cx="166.8" cy="29.9" r=".49"/>
<circle cx="166.8" cy="34.8" r=".49"/>
<circle cx="164.3" cy="112" r=".49"/>
<circle cx="20" cy="29.9" r=".49"/>
<circle cx="129.5" cy="57.3" r=".49"/>
<circle cx="134.4" cy="69.7" r=".49"/>
<circle cx="119.5" cy="27.4" r=".49"/>
<circle cx="179.3" cy="166.8" r=".49"/>
<circle cx="189.2" cy="99.6" r=".49"/>
<circle cx="164.3" cy="139.4" r=".5"/>
<circle cx="174.3" cy="179.2" r=".49"/>
<circle cx="119.5" cy="179.2" r=".49"/>
<circle cx="72.2" cy="169.3" r=".49"/>
<circle cx="234" cy="159.3" r=".49"/>
</g>
<g font-size="2.2" fill="#000080">
<text x="24.9" y="14.5">R1</text>
<text x="24.9" y="17">100K</text>
<text x="37.4" y="14.5">R4</text>
<text x="37.4" y="17">100K</text>
<text x="67.3" y="12">C1</text>
<text x="67.3" y="14.5">0.1uF</text>
<text x="171.8" y="14.5">R2</text>
<text x="171.8" y="17">100K</text>
<text x="181.8" y="12">R3</text>
<text x="181.8" y="14.5">100K</text>
<text x="214.1" y="12">C2</text>
<text x="214.1" y="14.5">0.1uF</text>
<text x="7.5" y="19.5">SMA1</text>
<text x="79.7" y="21.9">R9</text>
<text x="93.4" y="23.5">Q1</text>
<text x="124.5" y="21.9">R10</text>
<text x="146.9" y="21.9">R5</text>
<text x="154.4" y="19.5">SMA2</text>
<text x="186.7" y="19.5">TLV3542IDGK</text>
<text x="226.6" y="21.9">R11</text>
<text x="240.3" y="23.5">Q2</text>
<text x="263.9" y="21.9">R12</text>
<text x="278.8" y="21.9">R6</text>
<text x="29.9" y="29.4">R7</text>
<text x="79.7" y="24.4">33R</text>
<text x="92.2" y="26.9">FKUC2601</text>
<text x="124.5" y="24.4">33R</text>
<text x="146.9" y="24.4">1K</text>
<text x="176.8" y="29.4">R8</text>
<text x="226.6" y="24.4">33R</text>
<text x="236.5" y="26.9">FKUC2601</text>
<text x="263.9" y="24.4">33R</text>
<text x="278.8" y="24.4">1K</text>
<text x="29.9" y="31.9">1K</text>
<text x="62.3" y="34.4">TLV3542IDGK</text>
<text x="64.8" y="31.9">U1A</text>
<text x="104.6" y="34.4">C3</text>
<text x="122" y="34.4">R13</text>
<text x="176.8" y="31.9">1K</text>
<text x="211.6" y="31.9">U2A</text>
<text x="249" y="34.4">C4</text>
<text x="7.5" y="41.9">SMA</text>
<text x="37.4" y="36.9">R15</text>
<text x="37.4" y="39.4">1K</text>
<text x="49.8" y="41.9">R16</text>
<text x="64.8" y="41.9">1K</text>
<text x="92.2" y="41.9">R17</text>
<text x="104.6" y="36.9">0.1uF</text>
<text x="122" y="36.9">1M</text>
<text x="139.4" y="36.9">Q3</text>
<text x="139.4" y="39.4">BTC2412</text>
<text x="154.4" y="41.9">SMA</text>
<text x="184.3" y="36.9">R18</text>
<text x="184.3" y="39.4">1K</text>
<text x="196.7" y="41.9">R19</text>
<text x="211.6" y="41.9">1K</text>
<text x="241.5" y="41.9">R20</text>
<text x="249" y="36.9">0.1uF</text>
<text x="263.9" y="36.9">R14</text>
<text x="263.9" y="39.4">1M</text>
<text x="278.8" y="36.9">Q4</text>
<text x="278.8" y="39.4">BTC2412</text>
<text x="92.2" y="44.4">10R</text>
<text x="104.6" y="46.8">R21</text>
<text x="241.5" y="44.4">10R</text>
<text x="104.6" y="49.3">1K</text>
<text x="136.9" y="51.8">C5</text>
<text x="22.5" y="59.3">R22</text>
<text x="37.4" y="59.3">10K</text>
<text x="54.8" y="55.6">U1B</text>
<text x="109.6" y="56.8">U3</text>
<text x="136.9" y="54.3">0.1uF</text>
<text x="146.9" y="59.3">SMA3</text>
<text x="169.3" y="59.3">R23</text>
<text x="184.3" y="59.3">10K</text>
<text x="201.7" y="55.6">U2B</text>
<text x="251.5" y="56.8">R24</text>
<text x="251.5" y="59.3">1K</text>
<text x="22.5" y="64.3">R25</text>
<text x="37.4" y="64.3">10K</text>
<text x="169.3" y="64.3">R26</text>
<text x="181.8" y="64.3">10K</text>
<text x="47.3" y="71.7">R27</text>
<text x="54.8" y="70.7">TLV3542IDGK</text>
<text x="112.1" y="69.3">74LVC1G126</text>
<text x="179.3" y="71.7">C6</text>
<text x="194.2" y="71.7">R28</text>
<text x="201.7" y="70.7">TLV3542IDGK</text>
<text x="32.4" y="74.2">C7</text>
<text x="32.4" y="76.7">0.1uF</text>
<text x="47.3" y="74.2">100K</text>
<text x="176.8" y="74.2">0.1uF</text>
<text x="194.2" y="74.2">200K</text>
<text x="144.4" y="81.7">SMA</text>
<text x="39.9" y="89.2">C8</text>
<text x="97.9" y="86.2">B5B-PH-K-S</text>
<text x="176.8" y="89.2">D2</text>
<text x="191.7" y="89.2">R30</text>
<text x="216.6" y="84.2">C9</text>
<text x="216.6" y="86.7">0.1uF</text>
<text x="39.9" y="91.7">0.1uF</text>
<text x="176.8" y="91.7">4148</text>
<text x="191.7" y="91.7">10K</text>
<text x="10" y="96.6">D1</text>
<text x="10" y="99.1">4148</text>
<text x="24.9" y="96.6">R29</text>
<text x="24.9" y="99.1">10K</text>
<text x="261.4" y="99.1">B5B-PH-K-S</text>
<text x="268.9" y="96.6">J1</text>
<text x="181.8" y="106.6">C13</text>
<text x="194.2" y="104.1">R32</text>
<text x="194.2" y="106.6">1K</text>
<text x="15" y="109.1">C12</text>
<text x="15" y="111.6">0.1uF</text>
<text x="27.4" y="109.1">R31</text>
<text x="27.4" y="111.6">1K</text>
<text x="100.9" y="108.6">J2</text>
<text x="143.7" y="108.1">U5</text>
<text x="181.8" y="109.1">0.1uF</text>
<text x="241.5" y="111.6">U6</text>
<text x="82.2" y="119">U4</text>
<text x="136.7" y="119">C10</text>
<text x="151.9" y="119">HT7533</text>
<text x="169.1" y="119">C11</text>
<text x="236.5" y="114">PIC24EP64GP202MM</text>
<text x="77.2" y="121.5">PIC24EP64GP202MM</text>
<text x="136.7" y="121.3">10uF</text>
<text x="169.1" y="121.3">100uF</text>
<text x="143.7" y="135.5">U7</text>
<text x="263.9" y="141.4">C18</text>
<text x="263.9" y="143.9">10uF</text>
<text x="136.7" y="146.4">C14</text>
<text x="136.7" y="148.7">10uF</text>
<text x="151.9" y="146.4">HT7533</text>
<text x="169.1" y="146.4">C15</text>
<text x="169.1" y="148.7">100uF</text>
<text x="102.1" y="153.9">C16</text>
<text x="102.1" y="156.4">10uF</text>
<text x="92.2" y="173.8">J3</text>
<text x="127" y="173.8">L1</text>
<text x="146.9" y="173.8">J4</text>
<text x="181.8" y="173.8">L2</text>
<text x="226.6" y="171.3">C19</text>
<text x="226.6" y="173.8">0.1uF</text>
<text x="127" y="176.3">47nH</text>
<text x="181.8" y="176.3">47nH</text>
<text x="67.3" y="181.3">C17</text>
<text x="67.3" y="183.7">0.1uF</text>
<text x="89.7" y="188.7">B2B-PH-K-S</text>
<text x="107.1" y="191.2">0.1uF</text>
<text x="109.6" y="188.7">C20</text>
<text x="124.3" y="186.2">C21</text>
<text x="124.3" y="188.5">10uF</text>
<text x="144.4" y="188.7">B2B-PH-K-S</text>
<text x="161.8" y="191.2">0.1uF</text>
<text x="164.3" y="188.7">C22</text>
<text x="179" y="186.2">C23</text>
<text x="179" y="188.5">10uF</text>
</g>
<g font-size="2.2" fill="#f00">
<text x="144" y="17.4" transform="rotate(-90 144 17.4)">PW_RST1</text>
<text x="283.4" y="17.4" transform="rotate(-90 283.4 17.4)">PW_RST2</text>
<text x="107.1" y="26.9">RF_PW1</text>
<text x="251.5" y="26.9">RF_PW2</text>
<text x="117" y="51.8">RFIN_EN1</text>
<text x="117" y="54.3">OPVCC1</text>
<text x="261.4" y="61.8">RFIN_EN2</text>
<text x="273.9" y="81.7">MCLR2</text>
<text x="184.3" y="84.2">OPVCC2</text>
<text x="273.9" y="84.2">OPVCC2</text>
<text x="273.9" y="89.2">PGD2</text>
<text x="17.5" y="91.7">OPVCC1</text>
<text x="49.8" y="94.1">OPVCC1</text>
<text x="109.6" y="91.7">MCLR1</text>
<text x="109.6" y="94.1">OPVCC1</text>
<text x="273.9" y="91.7">PGC2</text>
<text x="109.6" y="99.1">PGD1</text>
<text x="109.6" y="101.6">PGC1</text>
<text x="204.2" y="98.9">MCLR2</text>
<text x="44.8" y="103.8">MCLR1</text>
<text x="204.2" y="103.6">PW_RST2</text>
<text x="226.1" y="103.6" transform="rotate(-90 226.1 103.6)">OPVCC2</text>
<text x="42.4" y="111.1">PW_RST1</text>
<text x="164.3" y="111.3">OPVCC1</text>
<text x="189.2" y="123.8">RF_PW2</text>
<text x="27.4" y="131.5">RF_PW1</text>
<text x="189.2" y="126.3">RFIN_EN2</text>
<text x="191.7" y="129">PGC2</text>
<text x="191.7" y="131.5">PGD2</text>
<text x="254" y="128.7">OP_RX2</text>
<text x="254" y="131.2">OP_TX2</text>
<text x="27.4" y="133.7">RFIN_EN1</text>
<text x="29.9" y="136.2">PGC1</text>
<text x="94.6" y="136.2">OP_RX1</text>
<text x="30.4" y="138.9">PGD1</text>
<text x="94.6" y="138.7">OP_TX1</text>
<text x="164.3" y="138.7">OPVCC2</text>
<text x="259.4" y="161.4">OP_RX1</text>
<text x="223.4" y="166.8" transform="rotate(-90 223.4 166.8)">OPVCC2</text>
<text x="259.4" y="163.8">OP_TX1</text>
<text x="259.4" y="168.8">OP_RX2</text>
<text x="259.4" y="171.3">OP_TX2</text>
<text x="64.1" y="176.7" transform="rotate(-90 64.1 176.7)">OPVCC1</text>
</g>
<g font-size="2.2">
<text x="59.4" y="22.4" transform="rotate(-90 59.4 22.4)">8</text>
<text x="59.8" y="20.7" transform="rotate(-90 59.8 20.7)">8OPVCC1</text>
<text x="206.2" y="22.4" transform="rotate(-90 206.2 22.4)">8</text>
<text x="206.6" y="20.7" transform="rotate(-90 206.6 20.7)">8OPVCC2</text>
<text x="14.2" y="24.9">1</text>
<text x="14.2" y="27.4">2</text>
<text x="14.2" y="29.9">3</text>
<text x="51.8" y="29.9">2</text>
<text x="51.8" y="24.9">3</text>
<text x="59.8" y="24.4">V+</text>
<text x="65.1" y="28.6" transform="rotate(-90 65.1 28.6)">.</text>
<text x="66.5" y="27.4">1</text>
<text x="161.1" y="24.9">1</text>
<text x="161.1" y="27.4">2</text>
<text x="161.1" y="29.9">3</text>
<text x="198.7" y="29.9">2</text>
<text x="198.7" y="24.9">3</text>
<text x="206.6" y="24.4">V+</text>
<text x="212" y="28.6" transform="rotate(-90 212 28.6)">.</text>
<text x="213.4" y="27.4">1</text>
<text x="14.2" y="32.3">4</text>
<text x="14.2" y="34.8">5</text>
<text x="60" y="33.1">V-</text>
<text x="161.1" y="32.3">4</text>
<text x="161.1" y="34.8">5</text>
<text x="206.9" y="33.1">V-</text>
<text x="59.8" y="36.7" transform="rotate(-90 59.8 36.7)">44</text>
<text x="206.6" y="36.7" transform="rotate(-90 206.6 36.7)">44</text>
<text x="51.8" y="59.7">5</text>
<text x="106.6" y="59.7">1</text>
<text x="123.8" y="59.7">5</text>
<text x="198.7" y="59.7">5</text>
<text x="51.8" y="64.7">6</text>
<text x="65.8" y="62.2" transform="rotate(-90 65.8 62.2)">.</text>
<text x="66.5" y="62.2">7</text>
<text x="106.6" y="62.2">2</text>
<text x="106.6" y="64.7">3</text>
<text x="123.8" y="64.7">4</text>
<text x="141.4" y="64.7">1</text>
<text x="198.7" y="64.7">6</text>
<text x="212.7" y="62.2" transform="rotate(-90 212.7 62.2)">.</text>
<text x="213.4" y="62.2">7</text>
<text x="141.4" y="67.2">2</text>
<text x="141.4" y="69.7">3</text>
<text x="141.4" y="72.2">4</text>
<text x="141.4" y="74.7">5</text>
<text x="268.1" y="82.1">5</text>
<text x="268.1" y="89.6">2</text>
<text x="268.1" y="87.1">3</text>
<text x="268.1" y="84.6">4</text>
<text x="103.8" y="94.6">4</text>
<text x="103.8" y="92.1">5</text>
<text x="268.1" y="92.1">1</text>
<text x="103.8" y="99.5">2</text>
<text x="103.8" y="97.1">3</text>
<text x="103.8" y="102">1</text>
<text x="122" y="112.6">+5V</text>
<text x="139" y="112">2</text>
<text x="158.6" y="112">3</text>
<text x="219.1" y="112.8" transform="rotate(-90 219.1 112.8)">28</text>
<text x="221.6" y="112.8" transform="rotate(-90 221.6 112.8)">27</text>
<text x="224" y="112.8" transform="rotate(-90 224 112.8)">26</text>
<text x="226.5" y="112.8" transform="rotate(-90 226.5 112.8)">25</text>
<text x="229" y="112.8" transform="rotate(-90 229 112.8)">24</text>
<text x="231.5" y="112.8" transform="rotate(-90 231.5 112.8)">23</text>
<text x="234" y="112.8" transform="rotate(-90 234 112.8)">22</text>
<text x="59.8" y="120.2" transform="rotate(-90 59.8 120.2)">28</text>
<text x="62.2" y="120.2" transform="rotate(-90 62.2 120.2)">27</text>
<text x="64.7" y="120.2" transform="rotate(-90 64.7 120.2)">26</text>
<text x="67.2" y="120.2" transform="rotate(-90 67.2 120.2)">25</text>
<text x="69.7" y="120.2" transform="rotate(-90 69.7 120.2)">24</text>
<text x="72.2" y="120.2" transform="rotate(-90 72.2 120.2)">23</text>
<text x="74.7" y="120.2" transform="rotate(-90 74.7 120.2)">22</text>
<text x="149.4" y="121.3" transform="rotate(-90 149.4 121.3)">1</text>
<text x="206.2" y="124.4">1</text>
<text x="245.7" y="124.4">21</text>
<text x="46.8" y="131.9">1</text>
<text x="86.4" y="131.9">21</text>
<text x="206.2" y="126.9">2</text>
<text x="206.2" y="129.4">3</text>
<text x="206.2" y="131.9">4</text>
<text x="245.7" y="131.9">18</text>
<text x="245.7" y="129.4">19</text>
<text x="245.7" y="126.9">20</text>
<text x="46.8" y="134.4">2</text>
<text x="46.8" y="136.9">3</text>
<text x="86.4" y="136.9">19</text>
<text x="86.4" y="134.4">20</text>
<text x="206.2" y="134.4">5</text>
<text x="206.2" y="136.9">6</text>
<text x="245.7" y="136.9">16</text>
<text x="245.7" y="134.4">17</text>
<text x="46.8" y="139.4">4</text>
<text x="46.8" y="141.9">5</text>
<text x="86.4" y="141.9">17</text>
<text x="86.4" y="139.4">18</text>
<text x="122" y="139.9">+5V</text>
<text x="139" y="139.4">2</text>
<text x="158.6" y="139.4">3</text>
<text x="206.2" y="139.4">7</text>
<text x="245.7" y="139.4">15</text>
<text x="46.8" y="144.4">6</text>
<text x="46.8" y="146.9">7</text>
<text x="86.4" y="146.9">15</text>
<text x="86.4" y="144.4">16</text>
<text x="149.4" y="148.7" transform="rotate(-90 149.4 148.7)">1</text>
<text x="219.1" y="153.7" transform="rotate(-90 219.1 153.7)">8</text>
<text x="221.6" y="153.7" transform="rotate(-90 221.6 153.7)">9</text>
<text x="224" y="153.7" transform="rotate(-90 224 153.7)">10</text>
<text x="226.5" y="153.7" transform="rotate(-90 226.5 153.7)">11</text>
<text x="229" y="153.7" transform="rotate(-90 229 153.7)">12</text>
<text x="231.5" y="153.7" transform="rotate(-90 231.5 153.7)">13</text>
<text x="234" y="153.7" transform="rotate(-90 234 153.7)">14</text>
<text x="59.8" y="161.2" transform="rotate(-90 59.8 161.2)">8</text>
<text x="62.2" y="161.2" transform="rotate(-90 62.2 161.2)">9</text>
<text x="64.7" y="161.2" transform="rotate(-90 64.7 161.2)">10</text>
<text x="67.2" y="161.2" transform="rotate(-90 67.2 161.2)">11</text>
<text x="69.7" y="161.2" transform="rotate(-90 69.7 161.2)">12</text>
<text x="72.2" y="161.2" transform="rotate(-90 72.2 161.2)">13</text>
<text x="74.7" y="161.2" transform="rotate(-90 74.7 161.2)">14</text>
<text x="276.9" y="164.8">OP_TX1</text>
<text x="277.3" y="162.6">OP_RX1</text>
<text x="135" y="173.3">+5V</text>
<text x="189.7" y="173.3">+5V</text>
<text x="276.9" y="172.3">OP_TX2</text>
<text x="277.3" y="170.1">OP_RX2</text>
<text x="101.3" y="179.2">1</text>
<text x="156.1" y="179.2">1</text>
<text x="101.3" y="181.7">2</text>
<text x="156.1" y="181.7">2</text>
<text x="198.7" y="186.7">Title</text>
<text x="208.6" y="189.2">JS203-39B-A01_01</text>
<text x="198.7" y="194.2">Size</text>
<text x="201.2" y="196.7">A4</text>
<text x="208.6" y="194.2">Document Number</text>
<text x="208.6" y="196.7">&lt;Doc&gt;</text>
<text x="280.8" y="194.2">Rev</text>
<text x="283.3" y="196.7">1</text>
<text x="198.7" y="201.7">Date:</text>
<text x="211.6" y="201.7">Monday, September 11, 2023</text>
<text x="248.5" y="201.7">Sheet</text>
<text x="260.9" y="201.7">1</text>
<text x="268.4" y="201.7">of</text>
<text x="275.8" y="201.7">6</text>
</g>
<g font-size="2.2" fill="#004080">
<text x="56.1" y="25.9">+</text>
<text x="60.8" y="26.5" transform="rotate(-90 60.8 26.5)">V+</text>
<text x="62.9" y="28.4">.</text>
<text x="202.9" y="25.9">+</text>
<text x="207.7" y="26.5" transform="rotate(-90 207.7 26.5)">V+</text>
<text x="209.8" y="28.4">.</text>
<text x="56.1" y="30.9">-</text>
<text x="60.8" y="31.1" transform="rotate(-90 60.8 31.1)">V-</text>
<text x="202.9" y="30.9">-</text>
<text x="207.7" y="31.1" transform="rotate(-90 207.7 31.1)">V-</text>
<text x="56.1" y="60.8">+</text>
<text x="56.1" y="65.7">-</text>
<text x="62.9" y="63.2">.</text>
<text x="110.8" y="60.8">OE</text>
<text x="110.8" y="63.2">A</text>
<text x="110.8" y="65.7">GND</text>
<text x="116" y="60.8">VCC</text>
<text x="119.3" y="65.7">Y</text>
<text x="202.9" y="60.8">+</text>
<text x="202.9" y="65.7">-</text>
<text x="209.8" y="63.2">.</text>
<text x="143.2" y="113">VIN</text>
<text x="149.4" y="113">VOUT</text>
<text x="150.4" y="115.8" transform="rotate(-90 150.4 115.8)">GND</text>
<text x="210.4" y="125.5">RPI32</text>
<text x="220.1" y="120.1" transform="rotate(-90 220.1 120.1)">AN1</text>
<text x="222.6" y="120.1" transform="rotate(-90 222.6 120.1)">AN0</text>
<text x="225.1" y="122.2" transform="rotate(-90 225.1 122.2)">MCLR</text>
<text x="227.6" y="122" transform="rotate(-90 227.6 122)">AVDD</text>
<text x="230.1" y="121.8" transform="rotate(-90 230.1 121.8)">AVSS</text>
<text x="232.6" y="122" transform="rotate(-90 232.6 122)">RPI47</text>
<text x="235.1" y="122" transform="rotate(-90 235.1 122)">RPI46</text>
<text x="236.5" y="125.5">RPI45</text>
<text x="60.8" y="127.6" transform="rotate(-90 60.8 127.6)">AN1</text>
<text x="63.3" y="127.6" transform="rotate(-90 63.3 127.6)">AN0</text>
<text x="65.8" y="129.6" transform="rotate(-90 65.8 129.6)">MCLR</text>
<text x="68.3" y="129.5" transform="rotate(-90 68.3 129.5)">AVDD</text>
<text x="70.8" y="129.2" transform="rotate(-90 70.8 129.2)">AVSS</text>
<text x="73.3" y="129.5" transform="rotate(-90 73.3 129.5)">RPI47</text>
<text x="75.8" y="129.5" transform="rotate(-90 75.8 129.5)">RPI46</text>
<text x="210.4" y="128">RPI33</text>
<text x="210.4" y="130.5">PGC</text>
<text x="236.5" y="128">RPI44</text>
<text x="237.1" y="130.5">RP43</text>
<text x="51.1" y="132.9">RPI32</text>
<text x="51.1" y="135.4">RPI33</text>
<text x="51.1" y="137.9">PGC</text>
<text x="77.2" y="135.4">RPI44</text>
<text x="77.2" y="132.9">RPI45</text>
<text x="77.8" y="137.9">RP43</text>
<text x="210.4" y="132.9">PGD</text>
<text x="210.4" y="135.4">VSS</text>
<text x="210.4" y="137.9">OSC1</text>
<text x="236.6" y="135.4">VCAP</text>
<text x="237.1" y="132.9">RP42</text>
<text x="238.2" y="137.9">VSS</text>
<text x="51.1" y="140.4">PGD</text>
<text x="51.1" y="142.9">VSS</text>
<text x="77.3" y="142.9">VCAP</text>
<text x="77.8" y="140.4">RP42</text>
<text x="143.2" y="140.4">VIN</text>
<text x="149.4" y="140.4">VOUT</text>
<text x="150.4" y="143.1" transform="rotate(-90 150.4 143.1)">GND</text>
<text x="210.4" y="140.4">OSC2</text>
<text x="237.1" y="140.4">RP41</text>
<text x="51.1" y="145.4">OSC1</text>
<text x="51.1" y="147.9">OSC2</text>
<text x="77.8" y="147.9">RP41</text>
<text x="78.9" y="145.4">VSS</text>
<text x="220.1" y="148.1" transform="rotate(-90 220.1 148.1)">RP36</text>
<text x="222.6" y="148.1" transform="rotate(-90 222.6 148.1)">RP20</text>
<text x="225.1" y="148.1" transform="rotate(-90 225.1 148.1)">VDD</text>
<text x="227.6" y="148.1" transform="rotate(-90 227.6 148.1)">RP37</text>
<text x="230.1" y="148.1" transform="rotate(-90 230.1 148.1)">RP38</text>
<text x="232.6" y="148.1" transform="rotate(-90 232.6 148.1)">RP39</text>
<text x="235.1" y="148.1" transform="rotate(-90 235.1 148.1)">RP40</text>
<text x="60.8" y="155.6" transform="rotate(-90 60.8 155.6)">RP36</text>
<text x="63.3" y="155.6" transform="rotate(-90 63.3 155.6)">RP20</text>
<text x="65.8" y="155.6" transform="rotate(-90 65.8 155.6)">VDD</text>
<text x="68.3" y="155.6" transform="rotate(-90 68.3 155.6)">RP37</text>
<text x="70.8" y="155.6" transform="rotate(-90 70.8 155.6)">RP38</text>
<text x="73.3" y="155.6" transform="rotate(-90 73.3 155.6)">RP39</text>
<text x="75.8" y="155.6" transform="rotate(-90 75.8 155.6)">RP40</text>
</g>
<g font-size="1.8">
<text x="31.1" y="1.8">5</text>
<text x="88.3" y="1.8">4</text>
<text x="145.5" y="1.8">3</text>
<text x="202.7" y="1.8">2</text>
<text x="259.9" y="1.8">1</text>
<text x=".7" y="29.1">D</text>
<text x="289.2" y="29.1">D</text>
<text x=".7" y="79.3">C</text>
<text x="289.2" y="79.3">C</text>
<text x=".7" y="129.5">B</text>
<text x="289.2" y="129.5">B</text>
<text x=".7" y="179.6">A</text>
<text x="289.2" y="179.6">A</text>
<text x="31.1" y="205">5</text>
<text x="88.3" y="205">4</text>
<text x="145.5" y="205">3</text>
<text x="202.7" y="205">2</text>
<text x="259.9" y="205">1</text>
</g>
</svg>
